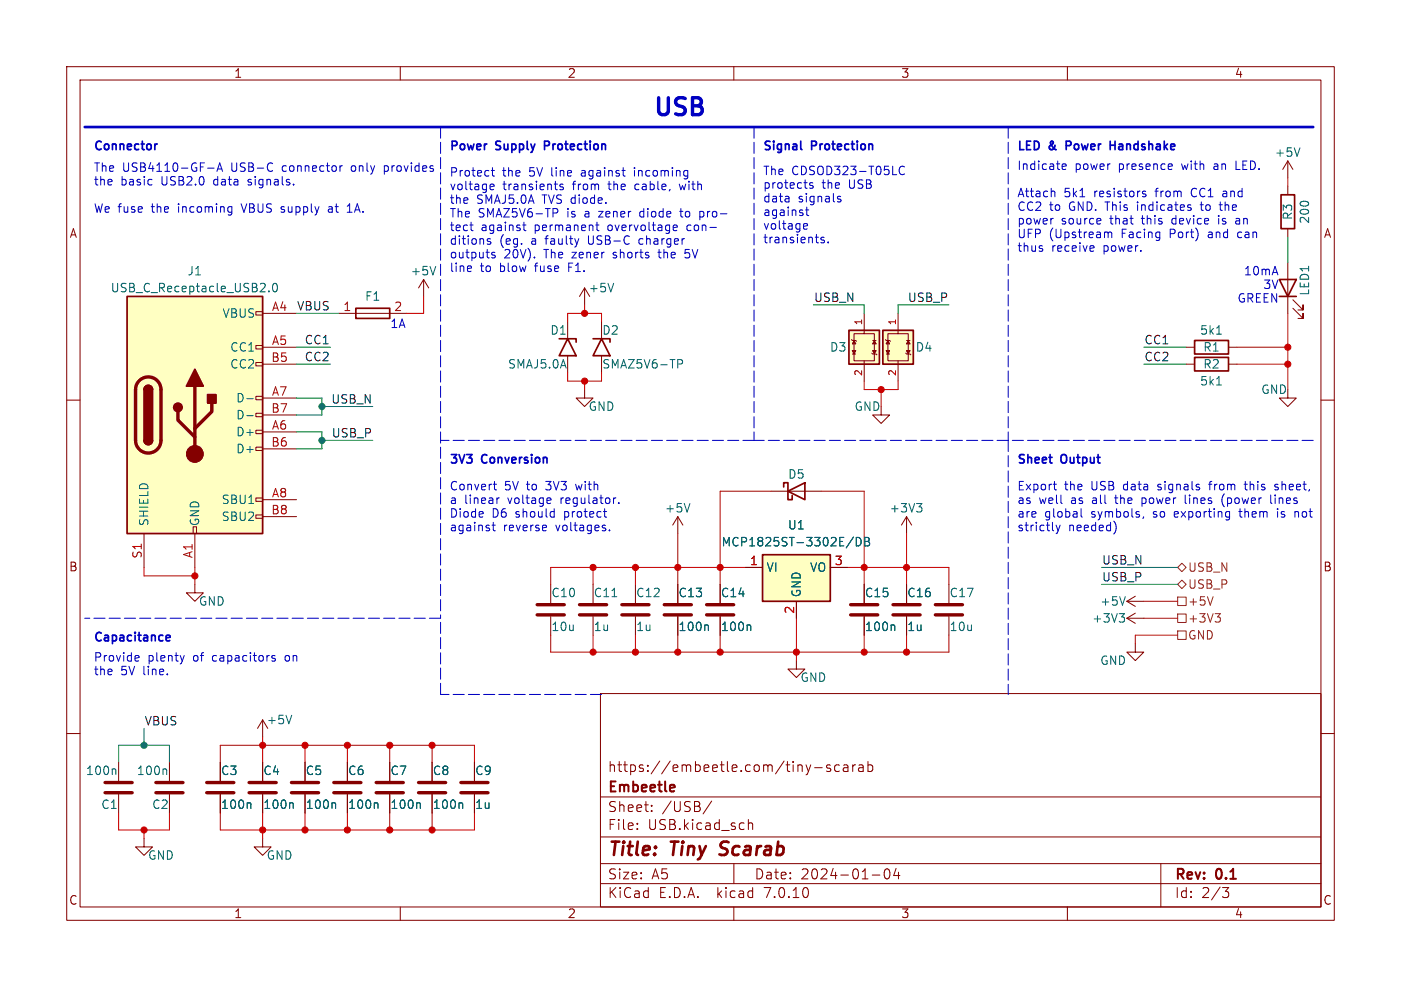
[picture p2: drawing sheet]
<svg xmlns="http://www.w3.org/2000/svg" width="210mm" height="148mm" viewBox="0 0 210 148" stroke-linecap="round" stroke-linejoin="round" font-family="sans-serif">
<g fill="none" stroke="#840000" stroke-width=".15">
<path d="M10 10h190v128h-190zM12 12h186v124h-186zM60 10v2M110 10v2M160 10v2M193 24.1l-.7 1.3M193 24.1v2.6M193 27.9v1.3M193 34.3v1.3M193 39.4v7.6M193 24.1l.8 1.3M10 60h2"/>
<path d="M38.4 59.4h1v.5h-1zM38.4 54.4h1v.5h-1zM38.4 51.8h1v.5h-1zM38.4 46.7h1v.5h-1zM39.4 47h5M39.4 52.1h5M39.4 59.7h5M39.4 54.6h5M50.8 47h10.2M63.5 41.9l-.8 1.3M63.5 41.9v2.6M63.5 41.9l.8 1.3"/>
<path d="M85.1 48.3v2.5M85.1 53.3v2.6M86.9 44.5l.7-1.3v2.5M87.6 58.4v1.3h1.3l-1.3 1.3-1.2-1.3h1.2M90.2 48.3v2.5M90.2 53.3v2.6M127.6 50.9l.2 .2h.5l.1 .1M127.8 51.6l.2-.3 .3 .3M127.8 52.6l.2 .2 .3-.2M127.8 52.6h.5l-.3 .5zM127.8 53.1h.5M128 51.1l.3 .5h-.5z"/>
<path d="M129.5 47v3h-1.5v4.1h3.1v-4.1h-1.6M129.5 54.1v3.1M130.7 53l.1 .1h.5l.1 .1M130.8 51.6l.3-.3 .2 .3M130.8 52.6l.3 .2 .2-.2M130.8 51.1h.5M130.8 52.6h.5l-.2 .5zM131.1 51.1l.2 .5h-.5zM132.7 50.9l.1 .2h.5l.2 .1M132.8 51.6l.3-.3 .2 .3M132.8 52.6l.3 .2 .2-.2M132.8 52.6h.5l-.2 .5z"/>
<path d="M132.8 53.1h.5M133.1 51.1l.2 .5h-.5zM134.6 47v3h-1.5v4.1h3v-4.1h-1.5M134.6 54.1v3.1M135.8 53l.1 .1h.5l.1 .1M135.9 51.6l.2-.3 .3 .3M135.9 52.6l.2 .2 .3-.2M135.9 51.1h.5M135.9 52.6h.5l-.3 .5zM136.1 51.1l.3 .5h-.5zM177.8 52.1h1.3M177.8 54.6h1.3"/>
<path d="M184.1 52.1h1.3M184.1 54.6h1.3M193 58.4v1.3h1.3l-1.3 1.3-1.2-1.3h1.2M193.8 46.2l1.5 1.6v-.8v.8h-.7M193.8 45l1.5 1.5v-.8v.8h-.7M198 60h2M29 79h.5v1h-.5zM38.4 77.2h1v.5h-1zM38.4 74.7h1v.5h-1zM38.4 67.1h1v.5h-1zM38.4 64.5h1v.5h-1zM38.4 62h1v.5h-1z"/>
<path d="M39.4 64.8h5M39.4 74.9h5M39.4 67.3h5M39.4 62.2h5M39.4 77.5h5M101.6 77.5v2.5M101.6 77.5l-.8 1.2M101.6 77.5l.8 1.2M115.6 73.7h7.6M132.1 61v1.2h1.2l-1.2 1.3-1.3-1.3h1.3M135.9 77.5l-.8 1.2M135.9 77.5v2.5"/>
<path d="M135.9 77.5l.8 1.2M21.6 80v5.1M29.2 87.6v1.3h1.3l-1.3 1.3-1.3-1.3h1.3M29.2 80v5.1M82.5 87.6v2.8M82.5 92.5v2.8M88.9 87.6v2.8M88.9 92.5v2.8M95.2 87.6v2.8M95.2 92.5v2.8M101.6 87.6v2.8M101.6 92.5v2.8"/>
<path d="M107.9 87.6v2.8M107.9 92.5v2.8M111.8 85.1h2.5M119.4 99.1v1.2h1.2l-1.2 1.3-1.3-1.3h1.3M119.4 90.2v2.5M124.5 85.1h2.5M129.5 87.6v2.8M129.5 92.5v2.8M135.9 87.6v2.8M135.9 92.5v2.8M142.2 87.6v2.8M142.2 92.5v2.8"/>
<path d="M168.9 92.7l1.3 .8M168.9 92.7h2.5M168.9 90.2l1.3 .7M168.9 90.2h2.5M170.2 96.5v1.3h1.2l-1.2 1.3-1.3-1.3h1.3M170.2 91.9l-1.3 .8M170.2 89.4l-1.3 .8M10 110h2M17.8 114.3v2.8M17.8 119.1v2.8M25.4 114.3v2.8M25.4 119.1v2.8"/>
<path d="M33 114.3v2.8M33 119.1v2.8M38.6 109.2l.8-1.2v2.5M39.4 114.3v2.8M39.4 119.1v2.8M45.7 114.3v2.8M45.7 119.1v2.8M52.1 114.3v2.8M52.1 119.1v2.8M58.4 114.3v2.8M58.4 119.1v2.8M64.8 114.3v2.8"/>
<path d="M64.8 119.1v2.8M71.1 114.3v2.8M71.1 119.1v2.8M90 104h108v32h-108zM90 119.5h108M122.1 115.1h1.1M124.5 114.8l-.4-.1-.2 .2 .1 .2 .5 .2v.3h-.6M125.8 114.8l-.4-.1-.3 .3v.4l.1 .2h.6M126.5 114.8h.5l.1 .9M127.1 115l-.5 .1a.29 .29 0 0 0-.2 .3 .29 .29 0 0 0 .2 .3l.5-.1M127.8 114.7v1M128.2 114.7l-.2 .1-.2 .2"/>
<path d="M128.7 114.8h.6l.1 .9M129.4 115l-.5 .1a.29 .29 0 0 0-.2 .3 .29 .29 0 0 0 .2 .3l.5-.1M130.1 114.8l.4-.1 .3 .3v.4l-.1 .2h-.6M130.1 114.2v1.5M198 110h2M21.6 125.7v1.3h1.3l-1.3 1.3-1.3-1.3h1.3M39.4 125.7v1.3h1.2l-1.2 1.3-1.3-1.3h1.3M60 136v2M90 132.5h108M90 129.5h108M90 125.5h108M95.5 124.2v.2"/>
<path d="M95.5 123.5v.1M97.7 121.5v.2M97.7 120.8v.1M106.7 120.1l-1.3 1.9M110 136v2M110 129.5v3M112.2 122.9v1.5M112.2 123.5a.37 .37 0 0 1 .6 .1v.8M130.8 131.2h1.1M132.7 130.4l.3-.1a.94 .94 0 0 1 0 1.5h-.1a.91 .91 0 0 1-.2-1.4zM134.3 130.2l-.3 1.1h.9M134.7 130.8v1"/>
<path d="M160 136v2M174 129.5v6.5M183.3 133.1h.9l-.5 .6a.41 .41 0 0 1 .5 .2v.4l-.2 .2-.5 .1"/>
</g>
<path d="M107.8 128.1l.3 .1M108.2 126.4l-.2 .4 .1 .2" fill="none" stroke="#840000" stroke-width=".4"/>
<path d="M100.9 117.7l.2 .1v.2l-.7 .2M101.1 118.6l-.2 .1" fill="none" stroke="#840000" stroke-width=".3"/>
<g fill="none" stroke="#006464" stroke-width=".15">
<path d="M65.3 39.9l-.4 1.3M194.9 22.2l-.5 1.2M37 59.8h1M40.3 43.6v.2M41 42.6l.2-.1a.68 .68 0 0 1 .4 .6 .68 .68 0 0 1-.4 .7l-.2-.2-.1-.3zM92 42.5l-.4 1.3M101.6 53.9h.5l.2 .3-.1 .3-.6 .1M182.4 50.1h.7M182.4 57.7h.7M37 62.3h1M103.4 75.5l-.4 1.3M137.4 75.5h.8l-.4 .5"/>
<path d="M137.9 76l.3 .2v.3l-.3 .3M91.7 89.5h.8M106 93.7l.2 .2v.7M112.4 93.7l.1 .2v.7M127.9 80.5l-1.1 1.7M128.4 80.6a.64 .64 0 0 1 .7 .6 .64 .64 0 0 1-.7 .7zM129.6 80.6h.5l.1 .1 .1 .3-.2 .2a.34 .34 0 0 1 .3 .3 .34 .34 0 0 1-.3 .4h-.5zM129.6 81.2h.5M133.9 93.7l.2 .2v.7M167.8 92h.8l-.5 .5M168.3 92.5l.3 .2v.3l-.3 .3M168.7 89.5l-.4 1.2"/>
<path d="M17.2 115.3l.2 .2v.6M24.8 115.3l.2 .2v.6M43.7 107.3l-.4 1.2M37.4 120.4l.2 .2v.6M43.8 120.4l.2 .2v.6M50.1 120.4l.2 .2v.6M56.5 120.4l.2 .2v.6M62.8 120.4l.2 .2v.6M69.2 120.4l.2 .2v.6"/>
</g>
<g fill="none" stroke="#840000" stroke-width=".25">
<path d="M192 29.2h2.1v5.1h-2.1zM19 44.5h20.4v35.5h-20.4zM21.6 58.4a.64 .64 0 0 1 .6-.6 .64 .64 0 0 1 .7 .6M53.3 46.2h5.1v1.6h-5.1zM83.8 50.8h2.6v.5M85.1 50.8l1.3 2.5h-2.6zM88.9 50.8h2.5v.5M90.2 50.8l1.2 2.5h-2.5zM127.3 49.5h4.5v5.1h-4.5zM132.3 49.5h4.6v5.1h-4.6zM179.1 51.1h5v2h-5zM179.1 53.6h5v2h-5z"/>
<path d="M191.8 41.9h2.5l-1.3 2.6zM191.8 44.5h2.5M21.6 66a.64 .64 0 0 0 .6 .7 .64 .64 0 0 0 .7-.7M117.5 73v-.6h.6v2.5h.6v-.6M118.1 73.7l2.5-1.3v2.5zM114.3 83.2h10.2v7h-10.2z"/>
</g>
<g fill="none" stroke="#840000" stroke-width=".51">
<path d="M20.9 57.1a1.91 1.91 0 0 1 2.1-.4 1.91 1.91 0 0 1 1.1 1.7v7.6a1.91 1.91 0 0 1-1.9 1.9 1.91 1.91 0 0 1-1.9-1.9v-7.6a1.91 1.91 0 0 1 .6-1.3zM29.2 57.9v10.2M26.7 61.7v1.3l2.5 2.5M31.7 60.5v1.2l-2.5 2.6M80.5 92.2h4.1M80.5 90.7h4.1M86.9 92.2h4M86.9 90.7h4M93.2 92.2h4.1M93.2 90.7h4.1M99.6 92.2h4M99.6 90.7h4"/>
<path d="M105.9 92.2h4.1M105.9 90.7h4.1M127.5 92.2h4.1M127.5 90.7h4.1M133.9 92.2h4M133.9 90.7h4M140.2 92.2h4.1M140.2 90.7h4.1M15.7 118.9h4.1M15.7 117.3h4.1M23.4 118.9h4M23.4 117.3h4"/>
<path d="M31 118.9h4.1M31 117.3h4.1M37.3 118.9h4.1M37.3 117.3h4.1M43.7 118.9h4.1M43.7 117.3h4.1M50 118.9h4.1M50 117.3h4.1M56.4 118.9h4.1M56.4 117.3h4.1M62.7 118.9h4.1M62.7 117.3h4.1"/>
<path d="M69.1 118.9h4.1M69.1 117.3h4.1"/>
</g>
<g fill="#ffffc2" stroke="#ffffc2" stroke-width=".15">
<path d="M114.3 83.2h10.2v7h-10.2z"/>
<path d="M19 44.5h20.4v35.5h-20.4z"/>
<path d="M132.3 49.5h4.6v5.1h-4.6z"/>
<path d="M127.3 49.5h4.5v5.1h-4.5z"/>
</g>
<g fill="#840000" stroke="#840000" stroke-width=".25">
<path d="M21.6 66h1.3a.64 .64 0 0 1-.7 .7 .64 .64 0 0 1-.6-.7z"/>
<path d="M21.6 58.4h1.3v7.6h-1.3z"/>
<path d="M21.8 58a.64 .64 0 0 1 .7-.2 .64 .64 0 0 1 .4 .6h-1.3z"/>
<path d="M29.2 55.4l1.3 2.5h-2.6z"/>
<path d="M31.1 59.2h1.3v1.3h-1.3z"/>
<circle cx="26.7" cy="61.1" r=".63"/>
</g>
<circle cx="29.2" cy="68.1" r="1.27" fill="#840000" stroke="#840000" stroke-width=".15"/>
<path d="M176.5 94.6h1.3v1.3h-1.3zM176.5 87.6l.7-.6 .6 .6-.6 .7zM176.5 92.1h1.3v1.2h-1.3zM176.5 89.5h1.3v1.3h-1.3zM176.5 85.1l.7-.6 .6 .6-.6 .6zM181.8 89.5l-.4 1.2M182.1 92h.8l-.4 .5M182.7 92.5l.2 .2v.3l-.2 .3" fill="none" stroke="#725600" stroke-width=".15"/>
<path d="M23.6 21.6l-.3 .1M81.6 21.8h.5M82.1 21.2h-.5v1.2M120.1 22.4h.1M159.8 21.8h.5M160.3 21.2h-.5v1.2M166.4 21.2v1.2M166.4 21.8h.7M24.9 95.9l.2 .2 .3-.1M24.9 95.4l.2-.1h.2l.2 .1v.2l-.6 .1" fill="none" stroke="#0000c2" stroke-width=".25"/>
<g fill="none" stroke="#0000c2" stroke-width=".15">
<path d="M31.1 25.2h1M32.5 25.7l.4-1.3 .5 1.3M32.6 25.3h.6M34.4 31h.4M34.8 31v1l-.3 .3M34.8 31.8h-.4M36.1 30.6l.5 1.2M40.8 24.5h.1M40.9 25.6h-.1M42.1 31.8h.2M42.3 31l-.2 .2 .2 .2M49.6 31h-.3"/>
<path d="M49.7 31.3h-.3a.25 .25 0 0 0-.2 .3 .25 .25 0 0 0 .2 .2h.3M51.3 24.9h-.2l-.1 .2M52 31.8h.8M52 30.9l.4-.3v1.2M57.6 24.9v1.2M57.6 25.6l.1 .1M57.7 24.9h-.1M70.4 33.7h.5M70.5 39.9l.2 .3-.6 .1M70.7 34.5l.2 .1M73.5 28.4h.5M73.5 27.7l.4-.1 .2 .3-.6 .1"/>
<path d="M73.5 35.8h-.3l-.2 .2 .1 .1 .4 .2v.3h-.5M73.6 25.6h.5M73.8 25.1v1.1l.3 .2M74.2 37.9l-.3-.1-.2 .2 .1 .2 .4 .1v.3h-.5M78.4 33.7h.4M78.5 33.3v1.1l.3 .2M83.4 31.3l.2 .2v.3l-.2 .1h-.5M84.4 27.7l-.3-.1-.2 .2 .1 .2 .4 .1v.3h-.5M89.3 33.7h.5M89.5 33.3v1.1l.3 .2M95.1 25.1v.2M95.1 25.6v.8"/>
<path d="M96 35.8l-.2 .2v.4l.2 .2M96 31.8l-.1 .1v.4l.1 .2M98.6 37.8h.5M98.8 37.4l.1 1.2M101 33.8l.3-.1 .2 .3-.6 .2M101 34.5h.5M101.8 27.6l.3 .9M101.9 31.7h.5M102.1 31.3v1.1l.3 .1M102.7 38.6l.5 .1M103.3 37.4h-.6v.6l.5-.1M104.9 31.8l.4-.1 .1 .1"/>
<path d="M105.4 32.4l-.1 .1h-.4M120.5 34.3h.5M120.5 33.6l.4-.1 .2 .3-.7 .1M120.8 31.5h.4M120.9 31.1v1l.3 .2M121.8 27.5l-.3-.1-.1 .2v.2l.4 .1v.3h-.4M123.5 35.6h-.3l-.2 .2 .1 .1 .4 .2v.3h-.5M124.1 36.3v.1M125.6 29.8l.4 .1 .1 .1-.1 .2-.4 .1M125.6 29.5h.4M135.6 25a.51 .51 0 0 0-.7 0 .51 .51 0 0 0-.1 .6 .48 .48 0 0 0 .2 .5 .48 .48 0 0 0 .6 0M156.2 37.3v.3"/>
<path d="M157.8 32.8h.1M157.8 28.7h.1l.2 .1v.7M159.2 25l.6-.1v-.3h-.4l-.2 .2 .1 .6h.5M163.8 36.8l.2 .3-.6 .2M163.9 37.6l-.1 .1M164.8 32.8l.2 .3-.6 .1M165 33.5l-.2 .1M165.9 34.8l.2 .2M166.1 35v.6M166.1 35l.2-.2 .3 .1 .1 .7M171.3 28.7h.4M171.3 29l.4 .1 .1 .2-.2 .2-.4-.1"/>
<path d="M175.5 24.6l.2 .3-.6 .1M175.7 25.4h-.2M178.4 31.1l.2 .2-.2 .3M178.4 30.7l.1 .1M179.9 30.7h.5M180.1 30.3v1.2M182.7 32.3v.1M182.7 32.8v.8M182.7 30.7h.5M182.9 30.3v1.1l.3 .2M183.5 28.7h-.2M183.5 29a.25 .25 0 0 0-.2 .3 .25 .25 0 0 0 .2 .2"/>
<path d="M185.3 24.1v1.3h.6M185.6 32.8h-.3M185.7 33.1h-.3a.25 .25 0 0 0-.2 .3 .25 .25 0 0 0 .2 .2h.3M185.8 34.8l-.3 .2v.4l.3 .2M70.6 40.7h-.1M73.8 78.7h.4M73.9 72.6h.5M73.9 78.3v1.1l.3 .2M74.1 72.2v1.1l.3 .2M74.8 74.7l-.3 .1M81.9 78.8v.3l-.6 .1M82.4 74.7l.2 .3-.6 .1"/>
<path d="M82.5 75.4l-.1 .1M90.5 76.7h.4M90.8 77.6h.1M91.4 79.5v.1M92.2 74.7h.1M92.7 75.4v.1M157.9 72.6h.5M158.1 73.3l.3 .2M158.3 78.7l.3 .9M158.6 79.6l-.1 .3-.2 .1M158.9 78.7l-.3 .9M162.1 76.3v1.1l.1 .2"/>
<path d="M167.3 78.7v.5l-.2 .6M171.2 74.7v1.2M171.2 75.4l.1 .1M171.3 74.7h-.1M171.4 77.5l-.1 .2M177.7 74.2v1.1l.1 .2M181.2 72.6h.4M181.4 72.3l-.1 1.2M183.5 74.1a1.49 1.49 0 0 0 0 1.8M184.2 76.7l.1 .1M184.3 76.7l-.1 1.2M184.3 77.5l-.1 .1"/>
<path d="M185.7 76.7h.5M185.9 76.3v1.2M186.5 72.6h.5M186.7 72.2v1.1l.3 .2M190.5 74.2v1.1l.2 .2M191.1 74.2v.2M191.1 74.7v.8M191.5 76.3v.1M191.5 76.7v.9M191.6 72.7l-.3-.1-.2 .3 .5 .3M191.6 73.3l-.2 .2-.3-.1M194.1 76.8l.4-.1 .2 .2"/>
<path d="M20.4 98.3l.4 .1v.2l-.6 .1M20.8 99.1h-.4M27.6 98.3l-.3 .8M41.2 98.4l-.3-.1-.2 .2 .1 .2 .4 .1v.3h-.5"/>
</g>
<path d="M66 19.1v73.6M113 19.1v46.9M151.1 19.1v46.9M113 66h-47M151.1 66v38.1M151.1 66h-38.1M196.8 66h-45.7M66 92.7h-53.3M66 104.1v-11.4M90.2 104.1h-24.2" fill="none" stroke="#0000c2" stroke-width=".15" stroke-dasharray="1.7 .6"/>
<path d="M12.7 19.1h184.1" fill="none" stroke="#0000c2" stroke-width=".4"/>
<g fill="none" stroke="#c00" stroke-width=".15">
<path d="M193 26.7v1.2M63.5 44.5v2.5h-2.5M85.1 48.3v-1.3h5.1v1.3M85.1 55.9v1.3h5.1v-1.3M87.6 45.7v1.3M87.6 57.2v1.2M129.5 57.2v1.2h5.1v-1.2M132.1 58.4v2.6M185.4 52.1h7.6M185.4 54.6h7.6M193 47v11.4M115.6 73.7h-7.7v13.9"/>
<path d="M123.2 73.7h6.3v13.9M21.6 85.1v1.3h7.6M29.2 85.1v2.5M82.5 95.3v2.5h59.7v-2.5M88.9 85.1v2.5M88.9 95.3v2.5M95.2 85.1v2.5M95.2 95.3v2.5M101.6 80v7.6M101.6 95.3v2.5M107.9 95.3v2.5M111.8 85.1h-29.3v2.5"/>
<path d="M119.4 92.7v6.4M127 85.1h15.2v2.5M129.5 95.3v2.5M135.9 80v7.6M135.9 95.3v2.5M171.4 90.2h5.1M171.4 92.7h5.1M176.5 95.3h-6.3v1.2M33 114.3v-2.5h38.1v2.5M39.4 110.5v3.8M45.7 111.8v2.5M52.1 111.8v2.5"/>
<path d="M58.4 111.8v2.5M64.8 111.8v2.5M17.8 121.9v2.6h7.6v-2.6M21.6 124.5v1.2M33 121.9v2.6h38.1v-2.6M39.4 121.9v3.8M45.7 121.9v2.6M52.1 121.9v2.6M58.4 121.9v2.6M64.8 121.9v2.6"/>
</g>
<g fill="none" stroke="#009600" stroke-width=".15">
<path d="M193 35.6v3.8M44.4 54.6h5.1M44.4 59.7h3.9v2.5h-3.9M44.4 47h6.4M44.4 52.1h5.1M121.9 45.7h7.6v1.3M142.2 45.7h-7.6v1.3M171.4 54.6h6.4M171.4 52.1h6.4M44.4 64.8h3.9v2.5h-3.9M48.3 61h7.6M48.3 66h7.6"/>
<path d="M165.1 87.6h11.4M165.1 85.1h11.4M17.8 114.3v-2.5h7.6v2.5M21.6 109.2v2.6"/>
</g>
<g fill="#c00" stroke="#c00" stroke-width=".15">
<circle cx="52.1" cy="124.5" r=".46"/>
<circle cx="45.7" cy="124.5" r=".46"/>
<circle cx="21.6" cy="124.5" r=".46"/>
<circle cx="39.4" cy="124.5" r=".46"/>
<circle cx="58.4" cy="111.8" r=".46"/>
<circle cx="58.4" cy="124.5" r=".46"/>
<circle cx="64.8" cy="111.8" r=".46"/>
<circle cx="52.1" cy="111.8" r=".46"/>
<circle cx="88.9" cy="97.8" r=".46"/>
<circle cx="64.8" cy="124.5" r=".46"/>
<circle cx="101.6" cy="97.8" r=".46"/>
<circle cx="88.9" cy="85.1" r=".46"/>
<circle cx="95.2" cy="97.8" r=".46"/>
<circle cx="107.9" cy="85.1" r=".46"/>
<circle cx="101.6" cy="85.1" r=".46"/>
<circle cx="39.4" cy="111.8" r=".46"/>
<circle cx="45.7" cy="111.8" r=".46"/>
<circle cx="29.2" cy="86.4" r=".46"/>
<circle cx="193" cy="54.6" r=".46"/>
<circle cx="193" cy="52.1" r=".46"/>
<circle cx="135.9" cy="85.1" r=".46"/>
<circle cx="135.9" cy="97.8" r=".46"/>
<circle cx="119.4" cy="97.8" r=".46"/>
<circle cx="107.9" cy="97.8" r=".46"/>
<circle cx="129.5" cy="97.8" r=".46"/>
<circle cx="129.5" cy="85.1" r=".46"/>
<circle cx="95.2" cy="85.1" r=".46"/>
<circle cx="87.6" cy="57.2" r=".46"/>
<circle cx="132.1" cy="58.4" r=".46"/>
<circle cx="87.6" cy="47" r=".46"/>
</g>
<g fill="#009600" stroke="#009600" stroke-width=".15">
<circle cx="48.3" cy="61" r=".46"/>
<circle cx="48.3" cy="66" r=".46"/>
<circle cx="21.6" cy="111.8" r=".46"/>
</g>
<text font-size="3.5" fill="#0000c2" x="97.8" y="17.5">USB</text>
<g font-size="2.8" fill="#840000">
<text x="91" y="128.9">Title:</text>
<text x="100.7" y="128.9">Tiny</text>
<text x="108.8" y="128.9">Scarab</text>
</g>
<g font-size="2.1" fill="#840000">
<text x="91" y="119.2">Embeetle</text>
<text x="91" y="116">https://embeetle.com/tiny-scarab</text>
<text x="91" y="124.7">File:</text>
<text x="91" y="122">Sheet:</text>
<text x="97.1" y="124.7">USB.kicad_sch</text>
<text x="99.2" y="122">/USB/</text>
<text x="91" y="134.9">KiCad</text>
<text x="91" y="132.1">Size:</text>
<text x="97.7" y="132.1">A5</text>
<text x="98.7" y="134.9">E.D.A.</text>
<text x="107.6" y="134.9">kicad</text>
<text x="113" y="132.1">Date:</text>
<text x="114.9" y="134.9">7.0.10</text>
<text x="120" y="132.1">2024-01-04</text>
<text x="176" y="132.3">Rev:</text>
<text x="176" y="134.9">Id:</text>
<text x="180.1" y="134.9">2/3</text>
<text x="182.4" y="132.3">0.1</text>
</g>
<g font-size="1.8" fill="#840000">
<text x="35" y="11.9">1</text>
<text x="85" y="11.9">2</text>
<text x="135" y="11.9">3</text>
<text x="185" y="11.9">4</text>
<text x="10.3" y="35.9">A</text>
<text x="198.4" y="35.9">A</text>
<text x="10.3" y="85.9">B</text>
<text x="198.3" y="85.9">B</text>
<text x="10.3" y="135.9">C</text>
<text x="35" y="137.9">1</text>
<text x="85" y="137.9">2</text>
<text x="135" y="137.9">3</text>
<text x="185" y="137.9">4</text>
<text x="198.3" y="135.9">C</text>
</g>
<g font-size="1.8" fill="#0000c2">
<text x="14" y="22.6">Connector</text>
<text x="67.3" y="22.6">Power</text>
<text x="74.4" y="22.6">Supply</text>
<text x="82.2" y="22.6">Protection</text>
<text x="114.3" y="22.6">Signal</text>
<text x="121.7" y="22.6">Protection</text>
<text x="152.4" y="22.6">LED</text>
<text x="157.3" y="22.6">&amp;</text>
<text x="160.4" y="22.6">Power</text>
<text x="167.5" y="22.6">Handshake</text>
<text x="14" y="25.9">The</text>
<text x="14" y="27.9">the</text>
<text x="18.1" y="27.9">basic</text>
<text x="18.3" y="25.9">USB4110-GF-A</text>
<text x="24.3" y="27.9">USB2.0</text>
<text x="32.3" y="27.9">data</text>
<text x="34.8" y="25.9">USB-C</text>
<text x="37.6" y="27.9">signals.</text>
<text x="42.6" y="25.9">connector</text>
<text x="53.1" y="25.9">only</text>
<text x="58.2" y="25.9">provides</text>
<text x="67.3" y="26.6">Protect</text>
<text x="67.3" y="28.6">voltage</text>
<text x="75.3" y="26.6">the</text>
<text x="75.4" y="28.6">transients</text>
<text x="79.4" y="26.6">5V</text>
<text x="82.9" y="26.6">line</text>
<text x="86" y="28.6">from</text>
<text x="87.6" y="26.6">against</text>
<text x="91.5" y="28.6">the</text>
<text x="95.6" y="28.6">cable,</text>
<text x="95.7" y="26.6">incoming</text>
<text x="102.6" y="28.6">with</text>
<text x="114.3" y="26.4">The</text>
<text x="114.3" y="28.4">protects</text>
<text x="118.7" y="26.4">CDSOD323-T05LC</text>
<text x="123.2" y="28.4">the</text>
<text x="127.3" y="28.4">USB</text>
<text x="152.4" y="25.6">Indicate</text>
<text x="152.4" y="29.7">Attach</text>
<text x="159.5" y="29.7">5k1</text>
<text x="161.1" y="25.6">power</text>
<text x="164.1" y="29.7">resistors</text>
<text x="167.8" y="25.6">presence</text>
<text x="173.5" y="29.7">from</text>
<text x="177.4" y="25.6">with</text>
<text x="179" y="29.7">CC1</text>
<text x="182.4" y="25.6">an</text>
<text x="184" y="29.7">and</text>
<text x="185.9" y="25.6">LED.</text>
<text x="14" y="32">We fuse</text>
<text x="22.8" y="32">the</text>
<text x="27" y="32">incoming</text>
<text x="36.7" y="32">VBUS</text>
<text x="42.8" y="32">supply</text>
<text x="50.1" y="32">at</text>
<text x="53.1" y="32">1A.</text>
<text x="67.3" y="30.7">the</text>
<text x="67.3" y="32.7">The</text>
<text x="67.3" y="34.8">tect</text>
<text x="71.4" y="30.7">SMAJ5.0A</text>
<text x="71.7" y="32.7">SMAZ5V6-TP</text>
<text x="72.1" y="34.8">against</text>
<text x="80.2" y="34.8">permanent</text>
<text x="81.4" y="30.7">TVS diode.</text>
<text x="85.1" y="32.7">is</text>
<text x="87.9" y="32.7">a</text>
<text x="90.3" y="32.7">zener</text>
<text x="91.4" y="34.8">overvoltage</text>
<text x="96.6" y="32.7">diode</text>
<text x="102.9" y="32.7">to</text>
<text x="103.4" y="34.8">con-</text>
<text x="105.9" y="32.7">pro-</text>
<text x="114.3" y="30.4">data</text>
<text x="114.3" y="32.5">against</text>
<text x="114.3" y="34.5">voltage</text>
<text x="119.6" y="30.4">signals</text>
<text x="152.4" y="31.7">CC2</text>
<text x="152.4" y="33.8">power</text>
<text x="152.4" y="35.8">UFP</text>
<text x="157.3" y="35.8">(Upstream</text>
<text x="157.3" y="31.7">to</text>
<text x="159.1" y="33.8">source</text>
<text x="160.4" y="31.7">GND. This</text>
<text x="166.5" y="33.8">that</text>
<text x="168.2" y="35.8">Facing</text>
<text x="170.9" y="31.7">indicates</text>
<text x="171.5" y="33.8">this</text>
<text x="175.6" y="35.8">Port)</text>
<text x="176.1" y="33.8">device</text>
<text x="180.7" y="31.7">to</text>
<text x="181.6" y="35.8">and</text>
<text x="183.3" y="33.8">is</text>
<text x="183.7" y="31.7">the</text>
<text x="186.1" y="33.8">an</text>
<text x="186.2" y="35.8">can</text>
<text x="67.3" y="36.8">ditions</text>
<text x="67.3" y="38.8">outputs</text>
<text x="67.3" y="40.9">line</text>
<text x="72" y="40.9">to</text>
<text x="74.9" y="36.8">(eg.</text>
<text x="75" y="40.9">blow</text>
<text x="75.6" y="38.8">20V).</text>
<text x="79.8" y="36.8">a</text>
<text x="80.5" y="40.9">fuse</text>
<text x="81.7" y="38.8">The</text>
<text x="82.1" y="36.8">faulty</text>
<text x="85.7" y="40.9">F1.</text>
<text x="86.1" y="38.8">zener</text>
<text x="88.6" y="36.8">USB-C</text>
<text x="92.4" y="38.8">shorts</text>
<text x="96.4" y="36.8">charger</text>
<text x="99.4" y="38.8">the</text>
<text x="103.5" y="38.8">5V</text>
<text x="114.3" y="36.6">transients.</text>
<text x="152.4" y="37.9">thus</text>
<text x="157.6" y="37.9">receive</text>
<text x="165.5" y="37.9">power.</text>
<text x="186.4" y="41.4">10mA</text>
<text x="185.4" y="45.5">GREEN</text>
<text x="189.3" y="43.4">3V</text>
<text x="58.4" y="49.3">1A</text>
<text x="67.3" y="69.6">3V3</text>
<text x="72.3" y="69.6">Conversion</text>
<text x="152.4" y="69.6">Sheet</text>
<text x="159.1" y="69.6">Output</text>
<text x="67.3" y="73.6">Convert</text>
<text x="67.3" y="75.7">a</text>
<text x="67.3" y="77.7">Diode</text>
<text x="69.6" y="75.7">linear</text>
<text x="73.7" y="77.7">D6</text>
<text x="75.6" y="73.6">5V</text>
<text x="76.2" y="75.7">voltage</text>
<text x="77.4" y="77.7">should</text>
<text x="79.1" y="73.6">to</text>
<text x="82.1" y="73.6">3V3</text>
<text x="84.3" y="75.7">regulator.</text>
<text x="84.9" y="77.7">protect</text>
<text x="86.8" y="73.6">with</text>
<text x="152.4" y="73.6">Export</text>
<text x="152.4" y="75.7">as</text>
<text x="152.4" y="77.7">are</text>
<text x="155.7" y="75.7">well</text>
<text x="156.6" y="77.7">global</text>
<text x="159.6" y="73.6">the</text>
<text x="160.7" y="75.7">as</text>
<text x="163.7" y="73.6">USB</text>
<text x="163.7" y="77.7">symbols,</text>
<text x="164" y="75.7">all</text>
<text x="167.7" y="75.7">the</text>
<text x="168.7" y="73.6">data</text>
<text x="171.8" y="75.7">power</text>
<text x="173.1" y="77.7">so</text>
<text x="174" y="73.6">signals</text>
<text x="176.5" y="77.7">exporting</text>
<text x="178.5" y="75.7">lines</text>
<text x="182" y="73.6">from</text>
<text x="184.2" y="75.7">(power</text>
<text x="186.5" y="77.7">them</text>
<text x="187.5" y="73.6">this</text>
<text x="191.7" y="75.7">lines</text>
<text x="192.2" y="73.6">sheet,</text>
<text x="192.3" y="77.7">is</text>
<text x="195.1" y="77.7">not</text>
<text x="67.3" y="79.8">against</text>
<text x="75.4" y="79.8">reverse</text>
<text x="83.4" y="79.8">voltages.</text>
<text x="152.4" y="79.8">strictly</text>
<text x="160.2" y="79.8">needed)</text>
<text x="14" y="99.3">Provide</text>
<text x="14" y="101.4">the</text>
<text x="14" y="96.3">Capacitance</text>
<text x="18.1" y="101.4">5V</text>
<text x="21.6" y="101.4">line.</text>
<text x="22.2" y="99.3">plenty</text>
<text x="29.1" y="99.3">of</text>
<text x="32.1" y="99.3">capacitors</text>
<text x="43.2" y="99.3">on</text>
</g>
<g font-size="1.8" fill="#006464">
<text x="191" y="23.7">+5V</text>
<text x="193.9" y="33.1" transform="rotate(-90 193.9 33.1)">R3</text>
<text x="196.4" y="33.7" transform="rotate(-90 196.4 33.7)">200</text>
<text x="28" y="41.5">J1</text>
<text x="61.5" y="41.5">+5V</text>
<text x="16.5" y="44">USB_C_Receptacle_USB2.0</text>
<text x="33.3" y="47.9">VBUS</text>
<text x="54.6" y="45.3">F1</text>
<text x="88.1" y="44">+5V</text>
<text x="196.4" y="44.4" transform="rotate(-90 196.4 44.4)">LED1</text>
<text x="34.4" y="52.9">CC1</text>
<text x="82.4" y="50.4">D1</text>
<text x="90.2" y="50.4">D2</text>
<text x="124.3" y="52.9">D3</text>
<text x="137.2" y="52.9">D4</text>
<text x="179.8" y="50.4">5k1</text>
<text x="180.3" y="52.9">R1</text>
<text x="34.4" y="55.5">CC2</text>
<text x="76" y="55.5">SMAJ5.0A</text>
<text x="90.2" y="55.5">SMAZ5V6-TP</text>
<text x="179.8" y="58">5k1</text>
<text x="180.3" y="55.5">R2</text>
<text x="189" y="59.3">GND</text>
<text x="35.3" y="65.6">D+</text>
<text x="35.3" y="60.6">D-</text>
<text x="35.3" y="63.1">D-</text>
<text x="88.1" y="61.8">GND</text>
<text x="128" y="61.8">GND</text>
<text x="35.3" y="68.2">D+</text>
<text x="118" y="72">D5</text>
<text x="33.1" y="75.8">SBU1</text>
<text x="99.6" y="77.1">+5V</text>
<text x="133.2" y="77.1">+3V3</text>
<text x="22.5" y="79" transform="rotate(-90 22.5 79)">SHIELD</text>
<text x="30.1" y="79" transform="rotate(-90 30.1 79)">GND</text>
<text x="33.1" y="78.3">SBU2</text>
<text x="108.1" y="82.1">MCP1825ST-3302E/DB</text>
<text x="118" y="79.6">U1</text>
<text x="82.6" y="89.8">C10</text>
<text x="88.9" y="89.8">C11</text>
<text x="95.3" y="89.8">C12</text>
<text x="101.6" y="89.8">C13</text>
<text x="108" y="89.8">C14</text>
<text x="114.8" y="86">VI</text>
<text x="120.2" y="89.7" transform="rotate(-90 120.2 89.7)">GND</text>
<text x="121.3" y="86">VO</text>
<text x="129.5" y="89.8">C15</text>
<text x="135.9" y="89.8">C16</text>
<text x="142.2" y="89.8">C17</text>
<text x="29.7" y="91">GND</text>
<text x="82.6" y="94.8">10u</text>
<text x="88.9" y="94.8">1u</text>
<text x="95.3" y="94.8">1u</text>
<text x="101.6" y="94.8">100n</text>
<text x="108" y="94.8">100n</text>
<text x="129.5" y="94.8">100n</text>
<text x="135.9" y="94.8">1u</text>
<text x="142.2" y="94.8">10u</text>
<text x="163.6" y="93.6">+3V3</text>
<text x="164.8" y="91">+5V</text>
<text x="164.8" y="99.9">GND</text>
<text x="119.9" y="102.5">GND</text>
<text x="39.9" y="108.8">+5V</text>
<text x="12.8" y="116.4">100n</text>
<text x="20.4" y="116.4">100n</text>
<text x="33" y="116.4">C3</text>
<text x="39.4" y="116.4">C4</text>
<text x="45.7" y="116.4">C5</text>
<text x="52.1" y="116.4">C6</text>
<text x="58.4" y="116.4">C7</text>
<text x="64.8" y="116.4">C8</text>
<text x="71.1" y="116.4">C9</text>
<text x="15.1" y="121.5">C1</text>
<text x="22.7" y="121.5">C2</text>
<text x="33" y="121.5">100n</text>
<text x="39.4" y="121.5">100n</text>
<text x="45.7" y="121.5">100n</text>
<text x="52.1" y="121.5">100n</text>
<text x="58.4" y="121.5">100n</text>
<text x="64.8" y="121.5">100n</text>
<text x="71.1" y="121.5">1u</text>
<text x="22.1" y="129.1">GND</text>
<text x="39.9" y="129.1">GND</text>
</g>
<g font-size="1.8" fill="#a90000">
<text x="40.7" y="46.7">A4</text>
<text x="51.4" y="46.7">1</text>
<text x="59" y="46.7">2</text>
<text x="40.7" y="51.8">A5</text>
<text x="40.6" y="54.4">B5</text>
<text x="40.7" y="59.4">A7</text>
<text x="40.6" y="62">B7</text>
<text x="40.7" y="64.5">A6</text>
<text x="40.6" y="67.1">B6</text>
<text x="40.6" y="77.2">B8</text>
<text x="40.7" y="74.7">A8</text>
<text x="21.3" y="83.9" transform="rotate(-90 21.3 83.9)">S1</text>
<text x="29" y="83.8" transform="rotate(-90 29 83.8)">A1</text>
<text x="112.3" y="84.8">1</text>
<text x="125" y="84.8">3</text>
<text x="119.1" y="92.1" transform="rotate(-90 119.1 92.1)">2</text>
</g>
<g font-size="1.8" fill="#0f0f0f">
<text x="44.4" y="46.6">VBUS</text>
<text x="121.9" y="45.4">USB_N</text>
<text x="136" y="45.4">USB_P</text>
<text x="45.6" y="51.7">CC1</text>
<text x="171.4" y="51.7">CC1</text>
<text x="45.6" y="54.3">CC2</text>
<text x="171.4" y="54.3">CC2</text>
<text x="49.6" y="60.6">USB_N</text>
<text x="49.6" y="65.7">USB_P</text>
<text x="165.1" y="87.3">USB_P</text>
<text x="165.1" y="84.7">USB_N</text>
<text x="21.6" y="108.9">VBUS</text>
</g>
<g font-size="1.8" fill="#725600">
<text x="178" y="88.5">USB_P</text>
<text x="178" y="86">USB_N</text>
<text x="178" y="93.6">+3V3</text>
<text x="178" y="91">+5V</text>
<text x="178" y="96.1">GND</text>
</g>
<g font-size="1.4" fill="#a90000">
<text x="129.3" y="48.9" transform="rotate(-90 129.3 48.9)">1</text>
<text x="134.4" y="48.9" transform="rotate(-90 134.4 48.9)">1</text>
<text x="129.3" y="56.5" transform="rotate(-90 129.3 56.5)">2</text>
<text x="134.4" y="56.5" transform="rotate(-90 134.4 56.5)">2</text>
</g>
</svg>
